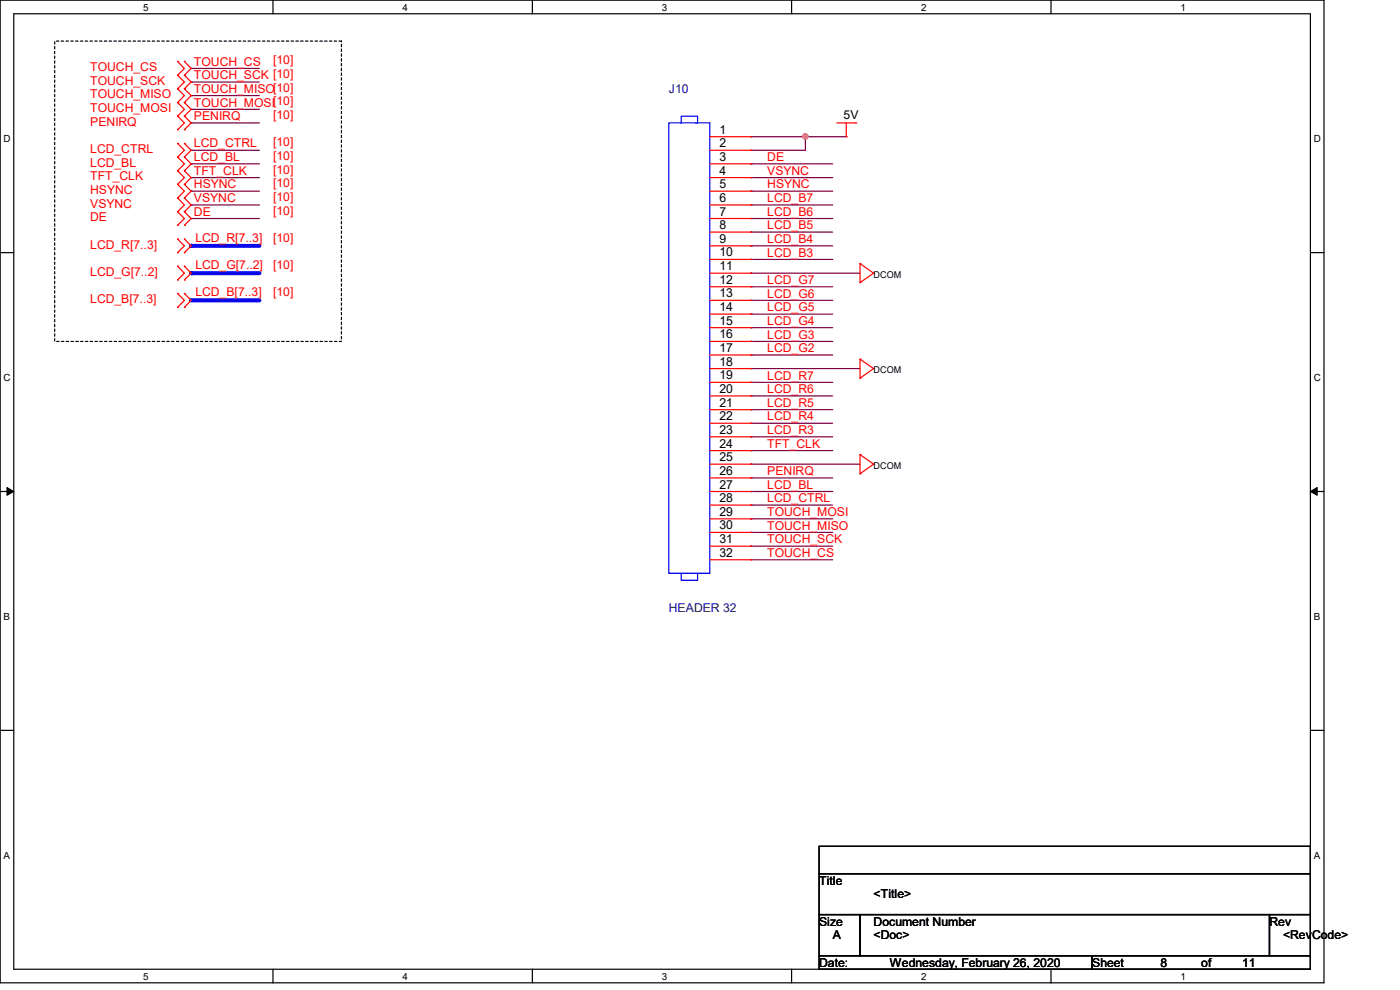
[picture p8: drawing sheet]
<svg xmlns="http://www.w3.org/2000/svg" width="297mm" height="210mm" viewBox="0 0 297 210" stroke-linecap="round" stroke-linejoin="round" font-family="sans-serif">
<path d="M0 0h280.9v208.5h-280.9zM2.9 2.9h275.1v202.7h-275.1z" fill="none" stroke="#000" stroke-width=".25"/>
<g fill="#fff">
<path d="M30.4 .3h1.1v2.4h-1.1z"/>
<path d="M30.4 205.9h1.1v2.3h-1.1z"/>
</g>
<path d="M57.9 0v2.9M57.9 205.6v2.9" fill="none" stroke="#000" stroke-width=".25"/>
<g fill="#fff">
<path d="M85.4 .3h1.1v2.4h-1.1z"/>
<path d="M85.4 205.9h1.1v2.3h-1.1z"/>
</g>
<path d="M112.9 0v2.9M112.9 205.6v2.9" fill="none" stroke="#000" stroke-width=".25"/>
<g fill="#fff">
<path d="M140.4 .3h1.2v2.4h-1.2z"/>
<path d="M140.4 205.9h1.2v2.3h-1.2z"/>
</g>
<path d="M167.9 0v2.9M167.9 205.6v2.9" fill="none" stroke="#000" stroke-width=".25"/>
<g fill="#fff">
<path d="M195.4 .3h1.2v2.4h-1.2z"/>
<path d="M195.4 205.9h1.2v2.3h-1.2z"/>
</g>
<path d="M223 0v2.9M223 205.6v2.9" fill="none" stroke="#000" stroke-width=".25"/>
<g fill="#fff">
<path d="M250.4 .3h1.2v2.4h-1.2z"/>
<path d="M250.4 205.9h1.2v2.3h-1.2z"/>
<path d="M.8 28.2h1.4v2.4h-1.4z"/>
<path d="M278.7 28.2h1.5v2.4h-1.5z"/>
<path d="M.8 78.9h1.4v2.3h-1.4z"/>
<path d="M278.7 78.9h1.5v2.3h-1.5z"/>
</g>
<path d="M0 53.6h2.9M278 53.6h2.9" fill="none" stroke="#000" stroke-width=".25"/>
<g fill="#fff">
<path d="M.8 129.6h1.3v2.3h-1.3z"/>
<path d="M278.7 129.6h1.4v2.3h-1.4z"/>
</g>
<path d="M0 104.3h2.9M278 104.3h2.9" fill="none" stroke="#000" stroke-width=".25"/>
<path d="M1.5 103.4l1.4 .9-1.4 .8zM278 104.3l1.4-.9v1.7z" fill="#000" stroke="#000" stroke-width=".21"/>
<g fill="#fff">
<path d="M.8 180.3h1.3v2.3h-1.3z"/>
<path d="M278.7 180.3h1.4v2.3h-1.4z"/>
</g>
<path d="M0 154.9h2.9M278 154.9h2.9" fill="none" stroke="#000" stroke-width=".25"/>
<path d="M11.6 8.7h60.8v63.7h-60.8z" fill="none" stroke="#000" stroke-width=".25" stroke-dasharray=".5"/>
<g fill="none" stroke="#800040" stroke-width=".25">
<path d="M40.6 14.5h.1M40.6 17.4h.1M40.6 14.5h14.4M40.6 17.4h14.4M40.6 20.3h.1M40.6 23.2h.1M40.6 26.1h.1M40.6 31.9h.1M40.6 34.8h.1M40.6 37.7h.1M40.6 31.9h14.4M40.6 34.8h14.4"/>
<path d="M40.6 20.3h14.4M40.6 37.7h14.4M40.6 23.2h14.4M40.6 26.1h14.4M159.3 29h.1M159.3 31.9h.1M159.3 34.8h.1M159.3 37.7h.1M159.3 29h20.2M159.3 34.8h17.4M159.3 37.7h17.4M170.9 29h.1"/>
<path d="M170.9 29v2.9h-11.6M40.6 40.6h.1M40.6 43.5h.1M40.6 46.4h.1M40.6 40.6h14.4M40.6 43.5h14.4M40.6 46.4h14.4M159.3 40.6h.1M159.3 43.5h.1M159.3 46.4h.1M159.3 49.2h.1M159.3 52.2h.1"/>
<path d="M159.3 55h.1M159.3 58h.1M159.3 40.6h17.4M159.3 43.5h17.4M159.3 46.4h17.4M159.3 49.2h17.4M159.3 52.2h17.4M159.3 55h17.4M159.3 58h23.2M159.3 60.8h.1M159.3 63.7h.1M159.3 66.6h.1"/>
<path d="M159.3 69.5h.1M159.3 72.4h.1M159.3 75.3h.1M159.3 78.2h.1M159.3 60.8h17.4M159.3 63.7h17.4M159.3 66.6h17.4M159.3 69.5h17.4M159.3 72.4h17.4M159.3 75.3h17.4M159.3 78.2h23.2M159.3 81.1h.1"/>
<path d="M159.3 84h.1M159.3 81.1h17.4M159.3 84h17.4"/>
</g>
<circle cx="170.8" cy="29" r=".56" fill="#f0f" stroke="#f0f" stroke-width=".25"/>
<path d="M40.6 52.2h14.4" fill="none" stroke="#00f" stroke-width=".85"/>
<circle cx="40.6" cy="52.2" r=".42" fill="#00f"/>
<path d="M159.3 86.9h.1M159.3 89.8h.1M159.3 86.9h17.4M159.3 89.8h17.4" fill="none" stroke="#800040" stroke-width=".25"/>
<path d="M40.6 58h14.4" fill="none" stroke="#00f" stroke-width=".85"/>
<circle cx="40.6" cy="58" r=".42" fill="#00f"/>
<path d="M159.3 92.7h.1M159.3 95.6h.1M159.3 92.7h17.4M159.3 95.6h17.4" fill="none" stroke="#800040" stroke-width=".25"/>
<path d="M40.6 63.7h14.4" fill="none" stroke="#00f" stroke-width=".85"/>
<circle cx="40.6" cy="63.7" r=".42" fill="#00f"/>
<g fill="none" stroke="#800040" stroke-width=".25">
<path d="M159.3 98.5h.1M159.3 98.5h23.2M159.3 101.4h.1M159.3 104.3h.1M159.3 107.1h.1M159.3 110.1h.1M159.3 112.9h.1M159.3 115.9h.1M159.3 118.7h.1M159.3 101.4h17.4M159.3 104.3h17.4M159.3 107.1h17.4"/>
<path d="M159.3 110.1h17.4M159.3 112.9h17.4M159.3 115.9h17.4M159.3 118.7h17.4"/>
</g>
<g fill="none" stroke="#f00" stroke-width=".25">
<path d="M37.7 13h.1M37.7 16h.1M37.7 18.8h.1M37.7 13l1.4 1.5-1.4 1.5M37.7 16l1.4 1.4-1.4 1.4M37.7 18.8l1.4 1.5-1.4 1.5M39.1 16h.1M39.1 13h.1M39.1 18.8h.1M39.1 13l1.5 1.5-1.5 1.5M39.1 16l1.5 1.4-1.5 1.4M39.1 18.8l1.5 1.5-1.5 1.5"/>
<path d="M37.7 21.8h.1M37.7 24.6h.1M37.7 27.5h.1M37.7 30.4h.1M37.7 33.3h.1M37.7 36.2h.1M37.7 39.1h.1M37.7 21.8l1.4 1.4-1.4 1.4M37.7 24.6l1.4 1.5-1.4 1.4M37.7 30.4l1.4 1.5-1.4 1.4M37.7 33.3l1.4 1.5-1.4 1.4M37.7 36.2l1.4 1.5-1.4 1.4"/>
<path d="M37.7 39.1l1.4 1.5-1.4 1.4M39.1 21.8h.1M39.1 24.6h.1M39.1 27.5h.1M39.1 33.3h.1M39.1 30.4h.1M39.1 36.2h.1M39.1 39.1h.1M39.1 21.8l1.5 1.4-1.5 1.4M39.1 24.6l1.5 1.5-1.5 1.4M39.1 30.4l1.5 1.5-1.5 1.4M39.1 33.3l1.5 1.5-1.5 1.4"/>
<path d="M39.1 36.2l1.5 1.5-1.5 1.4M39.1 39.1l1.5 1.5-1.5 1.4M150.6 29h8.7M150.6 31.9h8.7M150.6 34.8h8.7M150.6 37.7h8.7M159.3 29h.1M159.3 31.9h.1M159.3 34.8h.1M159.3 37.7h.1M177.5 26.1h4.1M179.5 29h.1"/>
<path d="M179.5 26.1v2.9M181.6 26.1h.1M37.7 42h.1M37.7 44.9h.1M37.7 47.8h.1M37.7 50.7h.1M37.7 53.6h.1M37.7 56.5h.1M37.7 59.4h.1M37.7 42l1.4 1.5-1.4 1.4M37.7 44.9l1.4 1.5-1.4 1.4M37.7 50.7l1.4 1.5-1.4 1.4"/>
<path d="M37.7 56.5l1.4 1.5-1.4 1.4M39.1 42h.1M39.1 44.9h.1M39.1 47.8h.1M39.1 53.6h.1M39.1 50.7h.1M39.1 59.4h.1M39.1 56.5h.1M39.1 42l1.5 1.5-1.5 1.4M39.1 44.9l1.5 1.5-1.5 1.4M39.1 50.7l1.5 1.5-1.5 1.4M39.1 56.5l1.5 1.5-1.5 1.4"/>
<path d="M150.6 40.6h8.7M150.6 43.5h8.7M150.6 46.4h8.7M150.6 49.2h8.7M150.6 52.2h8.7M150.6 55h8.7M150.6 58h8.7M159.3 40.6h.1M159.3 43.5h.1M159.3 46.4h.1M159.3 49.2h.1M159.3 52.2h.1"/>
<path d="M159.3 55h.1M159.3 58h.1M182.5 59.9h.1M182.5 55.9h.1M182.5 55.9l2.8 2.1M182.5 55.9v4M185.3 58h.1M185.3 58l-2.8 1.9M37.7 62.3h.1M37.7 65.2h.1M37.7 62.3l1.4 1.4-1.4 1.5M39.1 65.2h.1"/>
<path d="M39.1 62.3h.1M39.1 62.3l1.5 1.4-1.5 1.5M150.6 60.8h8.7M150.6 63.7h8.7M150.6 66.6h8.7M150.6 69.5h8.7M150.6 72.4h8.7M150.6 75.3h8.7M150.6 78.2h8.7M159.3 60.8h.1M159.3 63.7h.1M159.3 66.6h.1"/>
<path d="M159.3 69.5h.1M159.3 72.4h.1M159.3 75.3h.1M159.3 78.2h.1M182.5 76.2h.1M182.5 76.2v4M182.5 76.2l2.8 2M185.3 78.2h.1M185.3 78.2l-2.8 2M150.6 81.1h8.7M150.6 84h8.7M150.6 86.9h8.7"/>
<path d="M150.6 89.8h8.7M150.6 92.7h8.7M150.6 95.6h8.7M150.6 98.5h8.7M159.3 81.1h.1M159.3 84h.1M159.3 86.9h.1M159.3 89.8h.1M159.3 92.7h.1M159.3 95.6h.1M159.3 98.5h.1M182.5 80.2h.1"/>
<path d="M182.5 96.4h.1M182.5 96.4v4.1M182.5 96.4l2.8 2.1M185.3 98.5h.1M185.3 98.5l-2.8 2M150.6 101.4h8.7M150.6 104.3h8.7M150.6 107.1h8.7M150.6 110.1h8.7M150.6 112.9h8.7M150.6 115.9h8.7M150.6 118.7h8.7"/>
<path d="M159.3 101.4h.1M159.3 104.3h.1M159.3 107.1h.1M159.3 110.1h.1M159.3 112.9h.1M159.3 115.9h.1M159.3 118.7h.1M182.5 100.5h.1"/>
</g>
<path d="M173.8 179.5h104.2v5.8h-104.2zM173.8 185.3h104.2v8.7h-104.2zM173.8 194h8.7v8.7h-8.7zM182.5 194h86.8v8.7h-86.8zM269.3 194h8.7v8.7h-8.7zM173.8 202.7h57.9v2.9h-57.9zM231.7 202.7h46.3v2.9h-46.3z" fill="none" stroke="#000" stroke-width=".25"/>
<path d="M141.9 26.1h8.7v95.5h-8.7zM144.5 26.1v-1.5h3.5v1.5h-.3M144.8 121.6h-.3v1.5h3.5v-1.5" fill="none" stroke="#00f" stroke-width=".25"/>
<circle cx="170.8" cy="29" r=".56" fill="#f0f" stroke="#f0f" stroke-width=".25"/>
<g font-size="2.6" fill="#f00">
<text x="19.1" y="15.1">TOUCH_CS</text>
<text x="19.1" y="18">TOUCH_SCK</text>
<text x="41.1" y="13.9">TOUCH_CS</text>
<text x="41.1" y="16.8">TOUCH_SCK [10]</text>
<text x="58" y="13.6">[10]</text>
<text x="19.1" y="20.9">TOUCH_MISO</text>
<text x="19.1" y="23.8">TOUCH_MOSI</text>
<text x="41.1" y="19.7">TOUCH_MISO[10]</text>
<text x="41.1" y="22.6">TOUCH_MOSI[10]</text>
<text x="19.1" y="26.7">PENIRQ</text>
<text x="41.1" y="25.5">PENIRQ</text>
<text x="58" y="25.2">[10]</text>
<text x="19.1" y="32.5">LCD_CTRL</text>
<text x="19.1" y="35.3">LCD_BL</text>
<text x="41.1" y="31.3">LCD_CTRL</text>
<text x="41.1" y="34.2">LCD_BL</text>
<text x="58" y="31">[10]</text>
<text x="58" y="33.9">[10]</text>
<text x="162.8" y="34.2">DE</text>
<text x="19.1" y="38.3">TFT_CLK</text>
<text x="19.1" y="41.1">HSYNC</text>
<text x="41.1" y="37.1">TFT_CLK</text>
<text x="41.1" y="40">HSYNC</text>
<text x="58" y="36.8">[10]</text>
<text x="58" y="39.7">[10]</text>
<text x="162.8" y="37.1">VSYNC</text>
<text x="162.8" y="40">HSYNC</text>
<text x="19.1" y="44.1">VSYNC</text>
<text x="19.1" y="46.9">DE</text>
<text x="41.1" y="42.9">VSYNC</text>
<text x="41.1" y="45.8">DE</text>
<text x="58" y="42.6">[10]</text>
<text x="58" y="45.5">[10]</text>
<text x="162.8" y="42.9">LCD_B7</text>
<text x="162.8" y="45.8">LCD_B6</text>
<text x="19.1" y="52.7">LCD_R[7..3]</text>
<text x="41.4" y="51.3">LCD_R[7..3]</text>
<text x="58" y="51.3">[10]</text>
<text x="162.8" y="48.6">LCD_B5</text>
<text x="162.8" y="51.6">LCD_B4</text>
<text x="19.1" y="58.5">LCD_G[7..2]</text>
<text x="41.4" y="57.1">LCD_G[7..2]</text>
<text x="58" y="57.1">[10]</text>
<text x="162.8" y="54.4">LCD_B3</text>
<text x="19.1" y="64.3">LCD_B[7..3]</text>
<text x="41.4" y="62.8">LCD_B[7..3]</text>
<text x="58" y="62.9">[10]</text>
<text x="162.8" y="60.2">LCD_G7</text>
<text x="162.8" y="63.1">LCD_G6</text>
<text x="162.8" y="66">LCD_G5</text>
<text x="162.8" y="68.9">LCD_G4</text>
<text x="162.8" y="71.8">LCD_G3</text>
<text x="162.8" y="74.7">LCD_G2</text>
<text x="162.8" y="80.5">LCD_R7</text>
<text x="162.8" y="83.4">LCD_R6</text>
<text x="162.8" y="86.3">LCD_R5</text>
<text x="162.8" y="89.2">LCD_R4</text>
<text x="162.8" y="92.1">LCD_R3</text>
<text x="162.8" y="95">TFT_CLK</text>
<text x="162.8" y="100.8">PENIRQ</text>
<text x="162.8" y="103.7">LCD_BL</text>
<text x="162.8" y="106.6">LCD_CTRL</text>
<text x="162.8" y="109.5">TOUCH_MOSI</text>
<text x="162.8" y="112.4">TOUCH_MISO</text>
<text x="162.8" y="115.3">TOUCH_SCK</text>
<text x="162.8" y="118.2">TOUCH_CS</text>
</g>
<g font-size="2.6" fill="#000080">
<text x="141.9" y="19.7">J10</text>
<text x="141.9" y="129.8">HEADER 32</text>
</g>
<g font-size="2.6">
<text x="152.6" y="28.4">1</text>
<text x="179" y="25.2">5V</text>
<text x="152.6" y="31.2">2</text>
<text x="152.6" y="34.1">3</text>
<text x="152.6" y="37">4</text>
<text x="152.6" y="39.9">5</text>
<text x="152.6" y="42.8">6</text>
<text x="152.6" y="45.7">7</text>
<text x="152.6" y="48.6">8</text>
<text x="152.6" y="51.5">9</text>
<text x="152.6" y="54.4">10</text>
<text x="152.6" y="57.3">11</text>
<text x="152.6" y="60.2">12</text>
<text x="152.6" y="63.1">13</text>
<text x="152.6" y="66">14</text>
<text x="152.6" y="68.9">15</text>
<text x="152.6" y="71.8">16</text>
<text x="152.6" y="74.7">17</text>
<text x="152.6" y="77.6">18</text>
<text x="152.6" y="80.5">19</text>
<text x="152.6" y="83.4">20</text>
<text x="152.6" y="86.3">21</text>
<text x="152.6" y="89.2">22</text>
<text x="152.6" y="92">23</text>
<text x="152.6" y="95">24</text>
<text x="152.6" y="97.8">25</text>
<text x="152.6" y="100.8">26</text>
<text x="152.6" y="103.6">27</text>
<text x="152.6" y="106.5">28</text>
<text x="152.6" y="109.4">29</text>
<text x="152.6" y="112.3">30</text>
<text x="152.6" y="115.2">31</text>
<text x="152.6" y="118.1">32</text>
<text x="173.8" y="187.7">Title</text>
<text x="185.3" y="190.6">&lt;Title&gt;</text>
<text x="173.8" y="196.3">Size</text>
<text x="185.3" y="196.3">Document Number</text>
<text x="269.3" y="196.3">Rev</text>
<text x="176.7" y="199.3">A</text>
<text x="185.3" y="199.3">&lt;Doc&gt;</text>
<text x="272.2" y="199.3">&lt;RevCode&gt;</text>
<text x="173.8" y="205.1">Date:</text>
<text x="188.8" y="205.1">Wednesday, February 26, 2020</text>
<text x="231.7" y="205.1">Sheet</text>
<text x="246.2" y="205.1">8</text>
<text x="254.8" y="205.1">of</text>
<text x="263.5" y="205.1">11</text>
</g>
<g font-size="2.1">
<text x="30.4" y="2.2">5</text>
<text x="85.4" y="2.2">4</text>
<text x="140.4" y="2.2">3</text>
<text x="195.4" y="2.2">2</text>
<text x="250.4" y="2.2">1</text>
<text x=".8" y="30.1">D</text>
<text x="278.7" y="30.1">D</text>
<text x=".8" y="80.8">C</text>
<text x="278.7" y="80.8">C</text>
<text x=".8" y="131.5">B</text>
<text x="278.7" y="131.5">B</text>
<text x=".8" y="182.2">A</text>
<text x="278.7" y="182.2">A</text>
<text x="30.4" y="207.8">5</text>
<text x="85.4" y="207.8">4</text>
<text x="140.4" y="207.8">3</text>
<text x="195.4" y="207.8">2</text>
<text x="250.4" y="207.8">1</text>
</g>
<g font-size="2">
<text x="185.3" y="58.9">DCOM</text>
<text x="185.3" y="79.2">DCOM</text>
<text x="185.3" y="99.4">DCOM</text>
</g>
</svg>
